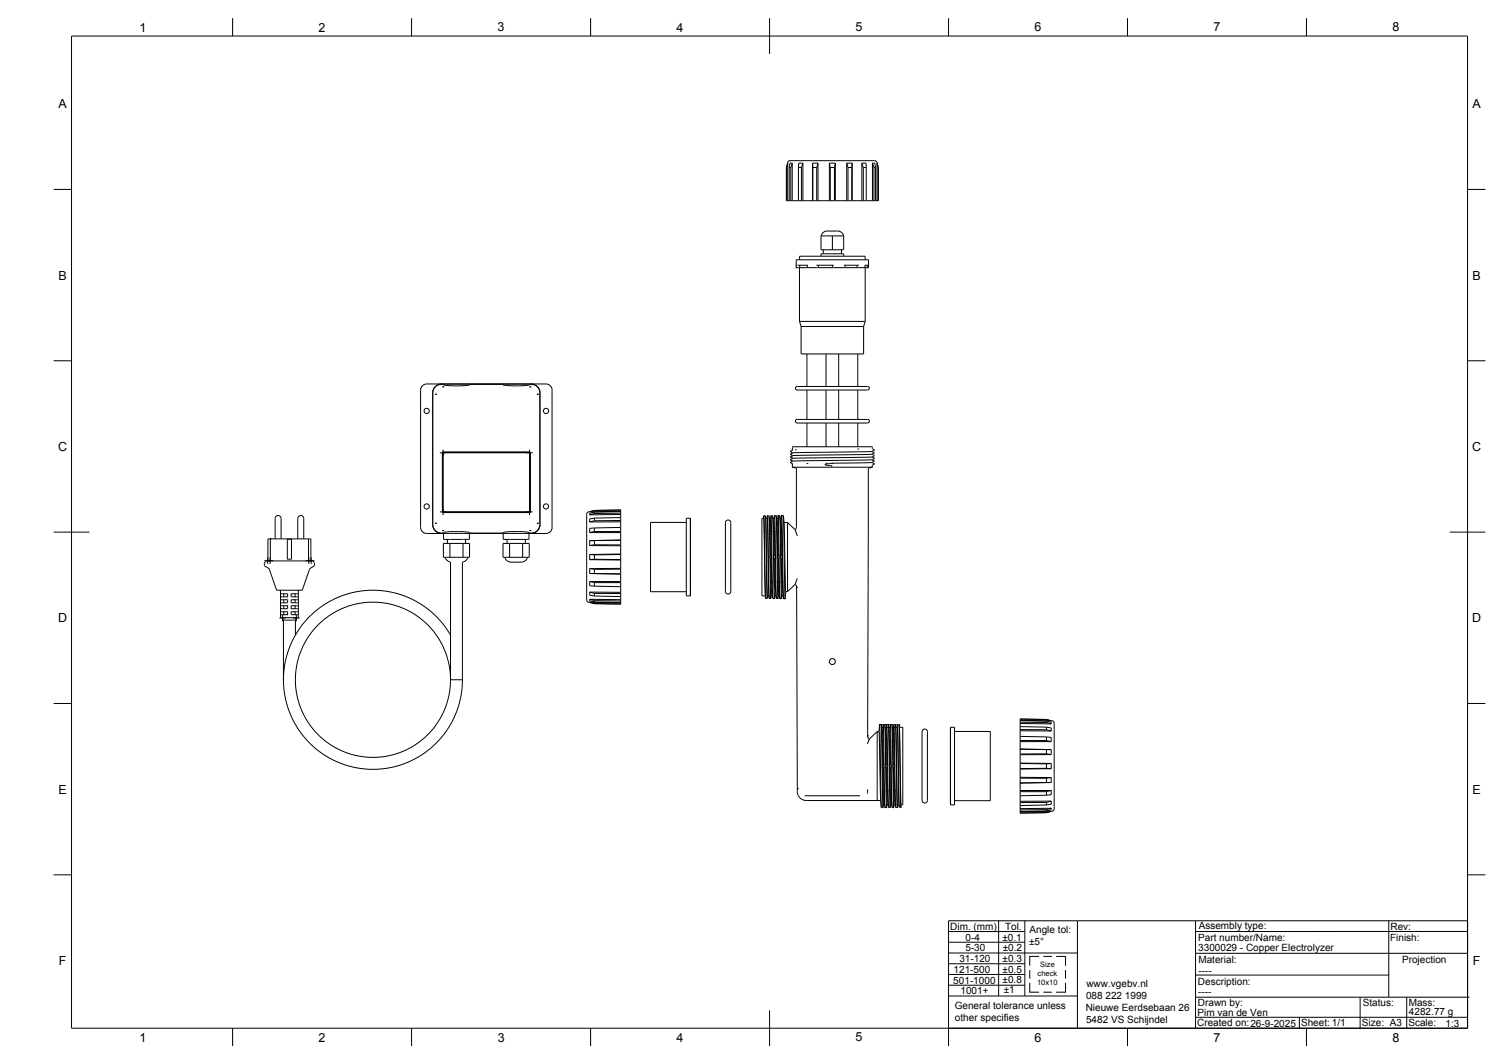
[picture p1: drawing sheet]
<svg xmlns="http://www.w3.org/2000/svg" width="420mm" height="297mm" viewBox="0 0 420 297" stroke-linecap="round" stroke-linejoin="round" font-family="sans-serif">
<!-- layer: Laag 1 -->
<g fill="none" stroke="#000" stroke-width=".28">
<path d="M20 10.1h390v276.9h-390zM65 5.1v5M115 5.1v5M165 5.1v5M215 5.1v10M265 5.1v5M315 5.1v5M365 5.1v5M15 52.9h5M219.7 46.8h.1M219.7 46.8v9.2h.3M220 45.5h.1"/>
<path d="M220 45.5l-.3 1.3M220 45.5a1.26 1.26 0 0 1 1.7-.6h21.7a1.32 1.32 0 0 1 1.6 .6M220 56h.5M220 45.5v10.5M220.5 46.8h.4M220.5 56h.8M220.5 46.8v9.2M220.9 46.8v9.2M221.3 56h1.8M221.3 45.5v10.5M221.3 45.5l-.4 1.3M221.3 45.5h-.6l-.2 1.3"/>
<path d="M223.1 46.8h.8M223.1 56h1.2M223.1 46.8v9.2M223.9 46.8v9.2M224.3 56h2.7M224.3 45.5v10.5M224.3 45.5l-.4 1.3M224.3 45.5h-1.2v1.3M227 45.5l.1 1.3M227 45.5h1.5M227 56h1.5M227 45.5v10.5"/>
<path d="M227.1 46.8h1.1M227.1 46.8v9.2M228.2 46.8v9.2M228.5 56h3.2M228.5 45.5v10.5M228.5 45.5l-.3 1.3M231.7 45.5l.2 1.3M231.7 45.5h1.7M231.7 56h1.7M231.7 45.5v10.5M231.9 46.8v9.2M231.9 46.8h1.2"/>
<path d="M233.1 46.8v9.2M233.4 56h3.1M233.4 45.5v10.5M233.4 45.5l-.3 1.3M236.5 45.5h1.6M236.5 56h1.6M236.5 45.5v10.5M236.5 45.5l.4 1.3M236.9 46.8h1.1M236.9 46.8v9.2M238 46.8v9.2M238.1 56h2.7"/>
<path d="M238.1 45.5v10.5M238.1 45.5l-.1 1.3M240.8 45.5h1.1l.1 1.3M240.8 56h1.2M240.8 45.5v10.5M240.8 45.5l.4 1.3M241.2 46.8h.8M241.2 46.8v9.2M242 56h1.7M242 46.8v9.2M243.7 45.5l.5 1.3M243.7 45.5h.7l.2 1.3"/>
<path d="M243.7 56h.9M243.7 45.5v10.5M244.2 46.8v9.2M244.2 46.8h.4M244.6 56h.4M244.6 46.8v9.2M245 45.5h.1M245 45.5v10.5M245 45.5l.4 1.3M245.3 46.8h.1M245.3 46.8l.1 9.2h-.4M410 52.9h5"/>
<path d="M222.4 74h.1M222.4 74.7h1M222.4 74.7h.1M222.9 74h2.8M223.4 74.7v15M223.4 72.5v-1h18.3v1M223.4 74.7h2.2M223.4 74v.7M225.6 74.7h3M225.6 74v.7M228 74h4.9M228.6 74.7h3.9"/>
<path d="M228.6 74v.7M229.4 65.9v3.8h6.3v-3.8M229.4 65.9h6.3M230 69.7v1.2M231.1 64.5h2.8M231.1 64.5a1.81 1.81 0 0 0-1.7 1.3M232.5 74.7h3.6M232.5 65.9v3.8M232.5 74v.7M233.9 64.5a1.81 1.81 0 0 1 1.8 1.3M235.1 69.7v1.2M235.7 71.5v-.6h-6.3v.6"/>
<path d="M235.8 74h4.1M236.1 74.7h3.3M236.1 74v.7M239.4 74.7h2.2M239.4 74v.7M241.6 74h1M241.6 74.7h.7M241.6 74v.7M241.7 74.7v15M242.3 74.7h.3v-2.2h-20.2v2.2M242.3 74v.7M223.4 89.7l.4 1.5"/>
<path d="M223.4 89.7h18.3M223.8 91.2v7.6h17.5v-7.6M223.8 91.2h17.5M225.4 98.8v9.1M230.8 98.8v9.1M234.3 98.8v9.1M239.6 98.8v9.1M241.7 89.7l-.4 1.5M15 100.7h5M120.9 109.7v36.7M120.9 109.7h.1M121.6 110.1h.1"/>
<path d="M122.4 107.4l.9-.2a2.47 2.47 0 0 0-2.4 2.5M123.3 107.3l-.9 .1-.8 .6-.5 .8-.2 .9M123.3 107.3h.1M123.4 107.3h.3M123.5 107.2l.2 .1M123.7 107.3a17.6 17.6 0 0 0 7 .3l.5-.2M123.7 108h.1M123.7 107.3h.1M123.9 107.2h7.2M131.3 107.3h9.1M131.3 107.3l-.1 .1M131.4 107.3h.1"/>
<path d="M131.5 107.2l-.2 .1M140.2 107.2l.2 .1M140.4 107.3h.1M140.6 107.2h7.2M148 107.3a13.3 13.3 0 0 1-5.9 .4l-1.4-.2-.3-.2M148 107.3h.1M148 107.3l1.2 .1 .9 .6 .4 .5 .3 1.2M148 108h.1M148.2 107.2h.1M148.2 107.2l-.2 .1M149.3 107.4l-.9-.2a2.47 2.47 0 0 1 2.5 2.5M150.1 110.1h.1"/>
<path d="M150.8 109.7v36.9l-.3 1-.5 .6-.9 .6-1.1 .1M150.8 109.7h.1M150.9 109.7v36.7a2.47 2.47 0 0 1-2.5 2.5M222.3 108.1l.4-.2h18.6a1.21 1.21 0 0 1 1.6 .5 1.21 1.21 0 0 1-1.6 .5h-17.6a1.17 1.17 0 0 1-1.5-.5zM222.7 117.1h19.7M222.7 117.1a.55 .55 0 0 0-.4 .7 .55 .55 0 0 0 .8 .3h18.2a1.19 1.19 0 0 0 1.6-.5l-.5-.5M225.4 108.9v8.2M225.4 118.1v6.6M230.8 108.9v8.2M230.8 118.1v6.6M234.3 108.9v8.2M234.3 118.1v6.6"/>
<path d="M239.6 108.9v8.2M239.6 118.1v6.6M410 100.7h5M122.9 126.4h25.9M123.6 126.4v16.5M123.7 126.3h24.3v16.7h-24.3zM123.8 126.2l24.3 .1v16.6M123.8 126.2h24.1M123.8 126.2l-.2 .2M123.8 125.5v18.3M123.9 126.4l-.1 .1M147.8 126.4l.2 .1"/>
<path d="M147.9 125.5v18.3M221.4 128l-.5 .3 .5 .4M221.4 127.2l-.5 .4 .5 .4M221.4 126.4l-.5 .4 .5 .4M221.4 128.7l-.5 .4 .4 .3 .1 1M221.4 130.4l.8 .2 .3 .3v16.4l-.4 .6M221.4 130.4h22.3M222.2 125.6h.1M225.4 129.4h.1M230.8 129.3h.1M232.4 129.3h.1M232.4 129.3l-1.9 .4 2 .4"/>
<path d="M239.6 125.4h.1M242.6 130.9l-.2 74.5M243.7 129.1l-11.3 .2M243.7 128.3l-22.3 .4M243.7 127.6l-22.3 .4M243.7 126.8l-22.3 .4M243.7 126l-22.3 .4M243.7 130.4l-.8 .2-.3 .3M243.7 124.9v.4l.5 .3-.5 .4 .5 .4-.5 .4 .5 .4-.5 .3 .5 .4-.5 .4 .5 .4-.5 .5 .5 .3-.5 .3v.6M243.7 124.9l-.2-.2h-22l-.2 1-.4 .3 .5 .4M15 148.6h10M73.9 157.3v.5"/>
<path d="M73.9 157.8l1.3 1 2.1 5.9M73.9 156.5h2.4M74.1 156.7l-.2 .6M74.8 155.6v1.8M75.4 155.6v1.8M75.5 150.4h-.7v6.2M75.5 150.4h.1M75.5 150.4h4.8M75.5 150.4l-.1 6.2M76.9 150.4v-5.6a.84 .84 0 0 1 .8-.9 .84 .84 0 0 1 .8 .9v5.6M80.3 150.4v5.7h1.1v-5.7M80.3 150.4h1.1"/>
<path d="M80.3 150.5h1.1M81.4 150.4h4.8M83.2 150.4v-5.6a.84 .84 0 0 1 .8-.9 .84 .84 0 0 1 .9 .9v5.6M85.4 156.5h2.4M86.2 150.4h.1M86.2 150.4h.6l.1 6.2M86.2 150.4l.1 6.2M86.3 155.6v1.8M86.9 155.6v1.8M87.6 156.7l.3 .6M87.6 156.7h-13.4M87.9 157.3l-.1 .6-1.3 .9-2 5.9"/>
<path d="M120.9 146.4a2.47 2.47 0 0 0 2.4 2.5M120.9 146.4l.2 .9 .5 .9 .8 .5 .9 .2M120.9 146.4h.1M121.6 146.1h.1M122.4 148.7l.9 .2M122.9 142.9h25.9M123.3 148.9h.6M123.3 148.9h.1M123.4 148.9h.3M123.6 142.9l.2 .2h24.1l.2-.2M123.6 142.9l.2 .2M123.7 148.1h.1"/>
<path d="M123.7 148.8l-.2 .1M123.7 148.8v.1M123.8 142.7l.1 .2M123.9 151.7h7.3v3.9h-7.3zM123.9 148.9v1.7h7.2v-1.7M123.9 148.9h-4.7a1.7 1.7 0 0 1-1.7-1.7v-38.3a1.7 1.7 0 0 1 1.7-1.7h33.3a1.7 1.7 0 0 1 1.7 1.7v38.3a1.67 1.67 0 0 1-1.7 1.7h-4.7M123.9 148.9h16.7M124.4 155.6l.7 1 .8 .3v32.9M125 150.6v1.1M125.7 151.7v3.9M129.3 151.7v3.9M130.1 150.6v1.1"/>
<path d="M130.7 155.6l-.4 .7-1.1 .6v32.9M131.1 148.9h9.5M131.2 148.7l.1 .2M131.2 148.7l-3.7-.3a7.1 7.1 0 0 0-3.8 .5M131.3 148.9h9.1M131.3 148.8l.2 .1M131.4 148.8v.1M140.4 148.8l-.2 .1M140.4 148.9a12.9 12.9 0 0 1 5.9-.5l1.4 .2 .3 .3M140.4 148.8v.1M140.5 151.7h7.3v3.9h-7.3zM140.6 148.9v1.7h7.2v-1.7"/>
<path d="M140.6 148.9h7.2M141.6 150.6v1.1M142.4 151.7v3.9M146 151.7v3.9M146.7 150.6v1.1M147.4 155.6a2.6 2.6 0 0 1-2.9 1.3h-1.2a2.15 2.15 0 0 1-2.3-1.3M148 142.7l-.2 .2M148 148.8v.1M148 148.1h.1M148 148.8l.2 .1M148.1 142.9l-.2 .2M148.2 148.9h.1"/>
<path d="M148.4 148.9h-.6M149.3 148.7l-.9 .2M150.1 146.1h.1M164.7 142.9a1.21 1.21 0 0 0-.8 1.7v21.9a1.19 1.19 0 0 0 .8 1.7M164.7 154.8l1.4 .1M164.7 158.7l1.4 .2M164.7 142.9h.1M164.7 150.9v1.4M164.7 154.8v1.4M164.7 158.7v1.4M164.7 156.2l8.7 .1M164.7 152.3l8.7 .1"/>
<path d="M164.7 148.7h8.7M166.1 150.9h-1.4M166.1 147.4l-1.4 .1v1.2M166.1 144.6l-1.4 .3v.8M166.1 143l-1.4 .3v.4M166.1 142.5l-1.4 .4M166.1 156.1l-1.4 .1M166.1 152.1l-1.4 .2M166.1 148.4l-1.4 .3M166.1 145.4l-1.4 .3M166.1 143.3l-1.4 .4M166.1 143v.3"/>
<path d="M166.1 144.6v.8M166.1 147.4v1M166.1 150.9v1.2M166.1 154.9v1.2M166.1 158.9v1.2M166.1 142.5l7.3-.1v1.2M166.1 156.1l7.3 .1M166.1 152.1h7.3M166.1 148.4h7.3M173.4 156.3v2.4M173.4 152.4v2.3M173.4 148.7v2.1"/>
<path d="M173.4 145.7v1.5M173.4 143.6v.9M173.4 144.5v1.2M173.4 147.2v1.5M173.4 150.8v1.6M173.4 154.7v1.6M173.4 158.7v1.6M173.4 158.7h-8.7M173.4 154.7l-8.7 .1M173.4 150.8l-8.7 .1M173.4 145.7h-8.7M173.4 143.6l-8.7 .1"/>
<path d="M173.4 142.7l-8.7 .2M173.4 154.8l-7.3 .1M173.4 150.8l-7.3 .1M173.4 147.2l-7.3 .2M173.4 145.3l-7.3 .1M173.4 144.5l-7.3 .1M173.4 143.3h-7.3M173.4 142.8l-7.3 .2M173.4 158.9h-7.3M191.7 145.8h-10v19.4h10M192.8 144.7v21.7M192.8 144.7h-1.1v21.7h1.1"/>
<path d="M202.9 145.4a.91 .91 0 0 1 1.1 .1 .91 .91 0 0 1 .2 1.1v17.5a1.38 1.38 0 0 1-.8 1.7 1.35 1.35 0 0 1-.8-1.7v-18.2zM213.3 144.7h-.4v21.7h.9M213.3 144.7l.1-.7 .5 23M213.3 144.7l.6 22.2M213.4 144h.4l.1 .5 .5 22.4M213.9 144.2l.5 22.2M213.9 144.7h.4M214.3 144.7l.1-.7 .5 23.1M214.3 144.7l.6 22.2M214.4 144h.4l.1 .9 .4 22M214.9 144.1l.1 1.8M214.9 144.7h.1"/>
<path d="M214.9 144.7v.1M214.9 144.7h.4M215 148.3v.5M215 145.9l.1 2.4M215 148.3h.5M215 145.9h.2M215.1 148.9h.4M215.1 148.9h.1M215.1 148.3h-.1M215.1 148.3h.2M215.1 148.9h.2M215.1 148.9l.1 6.1"/>
<path d="M215.1 155l.1 1M215.1 155h.5M215.2 156l.1 6.2M215.2 156h.4M215.2 145.9l.1 2.4M215.2 155h.3M215.2 155h-.1M215.3 144.7l.1-.7 .5 23.1M215.3 148.3h.2M215.3 144.7v.1M215.3 144.8l-.1 1.1M215.3 148.9l.2 6.1"/>
<path d="M215.4 144h.4l.1 .7 .5 22.2M215.5 148.3v.5M215.5 148.9h-.2M215.5 155h.1M215.6 155v1M215.6 156l.1 6.2M215.9 144.1l.2 4.2M216 148.3h.5M216 145.9h.2M216 148.3l.1 .5M216.1 148.3h.2M216.1 148.3h-.1"/>
<path d="M216.1 148.9h.2M216.1 148.9l.1 6.1M216.2 155v1M216.2 155h.4M216.2 156h.4M216.2 156l.1 6.2h.4l-.1-6.2M216.2 145.9l.1 2.4M216.2 155h.1M216.2 155h.3M216.3 144.7l.1-.7 .5 23.1M216.3 148.3h.2M216.3 144.8l-.1 1.1"/>
<path d="M216.3 144.7l-.4 .1M216.3 144.7v.1M216.3 148.9l.2 6.1M216.4 144h.5v.6l.4 22.5 .1-.8M216.5 155h.1M216.5 148.3v.5M216.6 155v1M216.9 144.1l.2 4.2M217 145.9h.2M217 148.3l.1 .5M217 148.9h.1M217 148.9h.5"/>
<path d="M217 148.3h.4M217.1 148.3h.2M217.1 148.3h-.1M217.1 148.9h.2M217.1 148.9l.1 6.1M217.1 155l.1 1M217.1 155h.5M217.2 156h.4M217.2 156l.1 6.2M217.2 155h-.1M217.2 145.9l.1 2.4M217.2 155h.3"/>
<path d="M217.3 144.7l.1-.8 .5 23.2M217.3 144.7v.1M217.3 144.8l-.1 1.1M217.3 144.7l-.4 .1M217.3 148.9l.2 6.1M217.3 148.3h.1M217.4 143.9h.4l.1 .5 .5 22.6M217.4 148.3l.1 .5M217.5 148.9h-.2M217.5 155h.1M217.6 155v1M217.6 156l.1 6.2"/>
<path d="M217.9 144.1l.2 4.2M218 145.9h.2M218 148.3v.5M218 148.9h.1M218 148.9h.5M218 148.3h.4M218.1 148.3h.2M218.1 148.3h-.1M218.1 148.9l.1 6.1M218.1 155l.1 1M218.1 155h.5M218.1 148.9h.2"/>
<path d="M218.2 156l.1 6.2M218.2 156h.4M218.2 145.9l.1 2.4M218.2 155h.3M218.2 155h-.1M218.3 144.7l.1-.8 .5 23.2M218.3 144.7v.1M218.3 144.8l-.1 1.1M218.3 144.7l-.4 .1M218.3 148.9l.2 6.1M218.3 148.3h.1M218.4 143.9h.4l.1 .9 .5 22.2"/>
<path d="M218.5 148.3v.5M218.5 148.9h-.2M218.5 155h.1M218.6 155v1M218.6 156l.1 6.2M218.9 144.1l.2 3 .4 18M219 145.9h1M220 145.9v19.2M220 145.9l2.1 2M222.1 147.9l.6 1.7M405 148.6h10M77.3 164.7h7.2"/>
<path d="M78 172.5h1.8M78.2 164.8l.2 .1M78.4 164.9v7.4l.1 .1M78.5 170.8h1.8v.8h-1.4M78.5 171.6h.4M78.5 169.1h1.8v.8h-1.8M78.5 167.4l1.8 .1v.8h-1.8M78.5 165.8h1.8v.8h-1.8M78.5 172.4h4.2M78.9 171.6v1.8M78.9 172.4l.1 .7h3.7l.1-.7M79.2 173.1v16.7"/>
<path d="M79.3 170.8v.8M79.3 169.1v.8M79.3 167.4v.9M79.3 165.8v.8M81.9 172.5h1.8M82.4 170.8v.8M82.4 169.1v.8M82.4 167.4v.9M82.4 165.8v.8M82.5 173.1v4.2M82.8 171.6h.4M82.8 171.6v1.8"/>
<path d="M83.2 170.8h-1.8v.8h1.4M83.2 169.1l-1.9 .1 .1 .7h1.8M83.2 167.4l-1.9 .1 .1 .8h1.8M83.2 165.8h-1.9l.1 .8h1.8M83.4 164.9v7.4l-.7 .1M83.5 164.8l-.1 .1M125.9 177.3l-2.6-3.7-3.2-3.1-3.5-2.4-4.4-2-4.3-1.1-4.8-.2-4.4 .6-4.1 1.3-4.2 2.2-3.7 3-3.2 3.9-1.9 3.2-1.7 4.7-.7 4.2 .1 4.5 .7 3.8 1.3 3.7 2.2 4 2.7 3.2 3.8 3.3 4 2.2 4.5 1.5 4.7 .7 4.5-.3 4.7-1.1 4.3-2 3.7-2.6 2.8-2.8 2.7-3.9 1.9-4 1.1-4.4 .3-3.9M164.7 168.2l8.7 .1M164.7 167.3l8.7 .1M164.7 165.3l8.7 .1M164.7 162.4h8.7M164.7 168.2h.1"/>
<path d="M164.7 168.2l1.4 .3M164.7 167.3v.5l1.4 .3M164.7 167.3l1.4 .4M164.7 165.3v.9l1.4 .2M164.7 165.3l1.4 .4M164.7 162.4v1.1l1.4 .1M164.7 162.4l1.4 .3M164.7 160.1l8.7 .2M164.7 160.1h1.4M166.1 168.5h.1M166.1 162.7v.9M166.1 165.7v.7"/>
<path d="M166.1 167.7v.4M166.1 168.5l7.3 .1M166.1 168.1l7.3 .1M166.1 167.7l7.3 .1M166.1 166.4l7.3 .1M166.1 165.7h7.3M166.1 163.6l7.3 .2M166.1 162.7h7.3M166.1 160.1l7.3 .1M173.4 166.5v.9M173.4 163.8v1.6M173.4 160.3v2.1"/>
<path d="M173.4 162.4v1.4M173.4 165.4v1.1M173.4 167.4v1.2l-7.3-.1M213.9 167h.1M213.9 167h.4M214.4 166.9h.1M214.4 166.4h.4M214.4 166.4v.5M214.9 167.1h.1M214.9 167.1h.4M215.3 162.2h.4M215.3 162.2v.5"/>
<path d="M215.3 166.9h.1M215.4 166.3h.1M215.4 166.3h.4M215.4 166.3l-.1 .6M215.5 165.1l-.2-2.4h.4l.2 4.2M215.5 165.1h.2M215.5 165.1l-.1 1.2M215.7 162.2v.5M215.9 167.1h.1M215.9 167.1h.4M216.3 162.2v.5M216.4 166.9h.1"/>
<path d="M216.4 166.3v.6M216.4 166.3h.1M216.5 165.1l-.2-2.4h.4l.2 4.2M216.5 165.1h.2M216.5 165.1l-.1 1.2h.4M216.7 162.2v.5M216.9 167.1h.1M216.9 167.1h.4M217.3 162.2h.4M217.3 162.2v.5M217.4 166.3h.1M217.4 166.3h.4"/>
<path d="M217.5 165.1l-.2-2.4h.4l.2 4.3M217.5 165.1h.2M217.5 165.1l-.1 1.2M217.7 162.2v.5M217.9 167.1h.1M217.9 167.1h.4M218.3 162.2h.4M218.3 162.2v.5M218.4 167h.1M218.4 166.3h.1M218.5 165.1l-.2-2.4h.4l.2 4.3M218.5 165.1h.2"/>
<path d="M218.5 165.1l-.1 1.9M218.7 162.2v.5M218.8 166.3h-.4M218.9 167.1h.4M218.9 167.1h.1M219.4 167h.1M219.5 165.1h.5M219.5 165.1l-.1 1.9M222.1 163.1l.4 .8M222.1 163.1l-2.1 2M222.5 163.9l.2 56.3M222.5 163.9h.1"/>
<path d="M222.7 161.5l-.6 1.6M15 196.4h5M125.9 189.8h3.3M410 196.4h5M242.4 205.4h.1M242.4 205.4l.4 .9M242.8 206.3l-.5 1.4M245 204.2l-2.1 2.1M245 204.2v19.3M245 204.2h.6M245.6 204.2l.6 21.1M245.7 202.4l.5 22.6v.5h.5"/>
<path d="M245.7 202.4h.1M245.7 202.4l-.2 1.8M245.7 202.3h.5M246.2 202.3l.5 23.2 .1-.9M246.2 202.3h.1M246.2 202.4l.3 4.2M246.3 203.1h.4M246.4 204.2h.1M246.4 206.7v.5M246.4 207.2h.4M246.4 206.7h.4M246.4 207.2l.2 6.1"/>
<path d="M246.5 206.6h.2M246.5 206.6l-.1 .1M246.5 213.4v1M246.5 213.4h.4M246.5 214.4h.1M246.5 214.4h.4M246.5 204.2l.2 2.4M246.6 214.4h.2M246.6 214.4l.1 6.1M246.6 213.3h.2M246.6 213.3l-.1 .1M246.7 203.1h.1"/>
<path d="M246.7 206.6l.1 .1M246.7 202.4l.5 22.5v.5h.5M246.7 202.4h.1M246.7 202.4l-.2 1.8M246.7 202.3h.5M246.8 213.3l.1 .1M246.8 206.7v.5M246.8 207.2v6.1M246.8 214.4l.1 6.1M246.9 213.4v1M246.9 214.4h-.1M247.2 202.3l.5 23.1 .1-1.9"/>
<path d="M247.2 202.3h.1M247.2 202.4l.3 4.2M247.2 203.1h.4M247.4 204.2h.2M247.4 206.7v.5M247.4 207.2h.4M247.4 206.7h.4M247.4 207.2l.2 6.1M247.5 206.6l-.1 .1M247.5 206.6h.2M247.5 213.4h.4M247.5 213.4v1"/>
<path d="M247.5 214.4h.4M247.5 214.4h.1M247.6 204.2l.1 2.4M247.6 213.3h.2M247.6 213.3l-.1 .1M247.6 214.4h.2M247.6 214.4l.1 6.1M247.6 203.1l.1-.8 .5 22.4v.7h.5M247.6 203.1h.1M247.6 203.1v1.1M247.7 206.6l.1 .1M247.7 202.3h.5"/>
<path d="M247.8 206.7v.5M247.8 207.2v6.1M247.8 213.3l.1 .1M247.8 214.4l.1 6.1M247.9 213.4v1M247.9 214.4h-.1M248.2 202.3h.1M248.2 202.3l.5 23.1v-.8M248.2 202.4l.3 4.2M248.2 203.1h.5l-.1 1.1M248.3 204.2h.3M248.4 206.7v.5"/>
<path d="M248.4 207.2h.4M248.4 207.2l.2 6.1M248.5 206.6l.3 .1M248.5 206.6h.2M248.5 213.4h.4M248.5 213.4v1M248.5 214.4h.4M248.5 214.4h.1M248.6 204.2l.1 2.4M248.6 213.3h.2M248.6 213.3l-.1 .1M248.6 214.4h.2"/>
<path d="M248.6 214.4l.1 6.1M248.6 203.1l.1-.8 .5 22.3v.8h.5M248.7 203.1h.1M248.7 206.6l.1 .1M248.7 202.3h.5M248.8 207.2v6.1M248.8 213.3l.1 .1M248.8 206.7v.5M248.8 214.4l.1 6.1M248.9 213.4v1M248.9 214.4h-.1M249.2 202.3l.5 23.1v-.8"/>
<path d="M249.2 202.3h.1M249.2 202.5l.2 4.1M249.3 203.1h.4M249.3 204.2h.3M249.4 206.7h.4M249.4 206.7v.5M249.4 207.2l.2 6.1M249.4 207.2h.4M249.4 206.6h.3M249.4 206.6v.1M249.5 213.4v1M249.5 213.4h.4"/>
<path d="M249.5 214.4h.4M249.5 214.4h.1M249.6 204.2l.1 2.4M249.6 213.3l-.1 .1M249.6 213.3h.2M249.6 214.4h.2M249.6 214.4l.1 6.1M249.7 203.1h.1M249.7 206.6l.1 .1M249.7 203.1l-.1 1.1M249.7 202.4l.5 22.6v.4h.5M249.7 202.4v.1"/>
<path d="M249.7 202.5l-.1 .6M249.7 202.3h.5M249.8 213.3l.1 .1M249.8 206.7v.5M249.8 207.2v6.1M249.8 214.4l.1 6.1M249.9 213.4v1M249.9 214.4h-.1M250.2 202.3l.5 23.1v-.7M250.2 202.3h.1M250.2 202.5l.5 22.2M250.3 203h.4"/>
<path d="M250.7 203l.5 22.2M250.7 202.5l.5 22.3v.6h.5M250.7 202.5h.1M250.7 202.5v.5M250.7 202.4h.5M251.2 202.4l.5 23v-.7M251.2 202.4h.1M251.2 202.5l.5 22.2M251.2 203h1v21.7h-.5M257.8 203.7a.89 .89 0 0 1 1.1 .1 .89 .89 0 0 1 .2 1.1v17.5a1.38 1.38 0 0 1-.8 1.8 1.32 1.32 0 0 1-.7-1.8v-18.1zM265.5 203v21.7M265.5 203h1.2v21.7h-1.2"/>
<path d="M266.7 204.2h9.9v19.3h-9.9M285 209.1l8.7 .2M285 213.2h7.3M285 217.2l7.3 .1M285 201.2l7.3 .1M285 201.6l7.3 .1M285 202.8l7.3 .2M285 203.7h7.3M285 205.6l7.3 .1M285 206.7h7.3M285 213l8.7 .1M285 217l8.7 .1"/>
<path d="M285 202v.8M285 204v1.6M285 207v2.1M285 210.7v2.3M285 214.7v2.3M285 218.6v2.1M285 218.6h.1M285 209.1h.1M285 201.1l8.7 .1M285 202.8v1.2M285 205.6v1.4M285 209.1v1.6"/>
<path d="M285 213v1.7M285 217v1.6M285 202l8.7 .1M285 204l8.7 .1M285 207h8.7M292.3 217.3v1.2l1.4-.1M292.3 201.3l1.4 .3v.5M292.3 203l1.4 .2v.9M292.3 205.7l1.4 .2v1.1M292.3 200.9h.1M292.3 201.3v.4M292.3 203v.7"/>
<path d="M292.3 205.7v1M292.3 213.2v1.3M292.3 200.9l-7.3-.2v1.3M292.3 214.5l-7.3 .1M292.3 210.4l-7.3 .1M292.3 214.5l1.4 .1M292.3 200.9l1.4 .3M292.3 201.7l1.4 .4M292.3 203.7l1.4 .4M292.3 206.7l1.4 .3M292.3 210.4l1.4 .3M293.7 213.1l-1.4 .1"/>
<path d="M293.7 217.1l-1.4 .2M293.7 209.3h-1.4v1.1M293.7 201.2a1.21 1.21 0 0 1 .8 1.7v22.9M293.7 201.2h.1M293.7 209.3v1.4M293.7 213.1v1.5M293.7 217.1v1.3M293.7 210.7h-8.7M293.7 214.6l-8.7 .1M293.7 218.4l-8.7 .2M222.7 220.2h.1M222.7 220.2v.4a2.59 2.59 0 0 0 2.5 2.9h19.8"/>
<path d="M222.8 220.2h.1M224.8 222.2h15.5M242.3 220.4l.1 1.2M245 223.5h.1M245 223.4v.1M245 223.5h1M246.6 220.5v.5M246.6 221l.1 .1M246.6 221h.4M246.7 221.1l.1 2.4M246.7 220.5h.2M246.7 221.1h.2"/>
<path d="M246.7 224.6h.1M246.7 224.6h.4M246.8 223.5h.2M246.8 223.5l-.1 1.1M246.9 220.5h-.3h.1M246.9 221.1l.3 4.2M247 221l-.1 .1M247 220.5v.5M247.6 220.5v.5M247.7 220.5h.2M247.7 224.6h.1M247.7 221.1l.1 2.4"/>
<path d="M247.7 224.6h.4M247.7 221.1h.2M247.8 223.5h.2M247.9 220.5h-.3h.1M247.9 221.1l.3 4.2M248 221h-.4l.1 .1M248 221l-.1 .1M248 220.5v.5M248.6 221l.1 .1M248.6 221h.4M248.6 220.5v.5M248.7 220.5h.2"/>
<path d="M248.7 221.1h.2M248.7 221.1l.1 2.4M248.7 224.6h.4M248.8 223.5h.2M248.8 223.5l-.1 1.1M248.9 220.5h-.2M248.9 221.1l.3 4.2M249 220.5v.5M249 221l-.1 .1M249.6 221h.4M249.6 221l.1 .1M249.6 220.5v.5"/>
<path d="M249.7 220.5h.2M249.7 221.1h.2M249.7 224.6h.4M249.7 221.1l.1 2.4M249.8 223.5h.2M249.8 223.5l-.1 1.1M249.9 221.1l.1 2.4M249.9 220.5h-.2M250 221l-.1 .1M250 223.5l.2 1.7M250 220.5v.5M250.1 224.7h.1"/>
<path d="M250.1 224.5v.2M250.1 224.6h.1M250.1 224.6v.1M250.7 224.7h.4M285 221h7.3M285 220.7h8.7M285 222.2v1.5M285 224.9v.8M285 220.7v1.5M285 223.7v1.2M285 225.7v1.3l7.3-.1M292.3 221v1"/>
<path d="M292.3 224v.7M292.3 226v.4M292.3 226.9h.1M292.3 222l-7.3 .2M292.3 224l-7.3 .1M292.3 224.7l-7.3 .2M292.3 226l-7.3 .1M292.3 226.4l-7.3 .2M293.7 226.5l-1.4 .4M293.7 220.7l-1.4 .3M293.7 223.7l-1.4 .3M293.7 225.6l-1.4 .4"/>
<path d="M293.7 220.7v1.2l-1.4 .1M293.7 223.7v.8l-1.4 .2M293.7 225.6v.5l-1.4 .3M293.7 226.5h.1M293.7 223.7h-8.7M293.7 225.6l-8.7 .1M293.7 226.5l-8.7 .1M294.5 225.8l-.2 .5-.6 .2M15 244.2h5M279 257.1v21M286.3 257.1v21M301 257.1v29.9"/>
<path d="M334 257.1v29.9M388 257.1v21.2M410 244.2h5M410 257.1h-145v34.9M265 260.1h21.3M265 263h21.3M265 266.1h36M265 269.1h21.3M265 272h21.3M265 275h21.3M265 278.1h36M287.7 270.8v2.4"/>
<path d="M287.7 274.4v2.6h2.6M290.3 267h-2.6v2.6M291.5 277h2.4M291.5 267h2.4M295 267h2.7v2.6M297.7 274.4v2.6h-2.7M297.7 270.8v2.4M334 278.4h76.5M334 266.1h76M334 272.2h54M380 278.4v8.6M393 278.4v8.6"/>
<path d="M410 260l-76 .1M65 287v5M115 287v5M165 287v5M215 282.1v9.9M315 287v5M334 284h76M363 284v3M365 287v5"/>
<circle cx="119.2" cy="114.7" r=".73"/>
<circle cx="152.5" cy="114.7" r=".73"/>
<circle cx="119.2" cy="141.4" r=".73"/>
<circle cx="152.5" cy="141.4" r=".73"/>
<circle cx="104.2" cy="189.8" r="21.7"/>
<circle cx="232.5" cy="184.7" r=".83"/>
</g>
<g font-size="3.5">
<text x="39" y="8.8">1</text>
<text x="89" y="8.8">2</text>
<text x="139" y="8.8">3</text>
<text x="189" y="8.8">4</text>
<text x="239" y="8.8">5</text>
<text x="289" y="8.8">6</text>
<text x="339" y="8.8">7</text>
<text x="389" y="8.8">8</text>
<text x="16.3" y="30.2">A</text>
<text x="411.3" y="30.2">A</text>
<text x="16.3" y="78">B</text>
<text x="411.3" y="78">B</text>
<text x="16.3" y="125.9">C</text>
<text x="411.2" y="125.9">C</text>
<text x="16.3" y="173.7">D</text>
<text x="411.2" y="173.7">D</text>
<text x="16.3" y="221.6">E</text>
<text x="411.3" y="221.6">E</text>
<text x="16.4" y="269.4">F</text>
<text x="411.4" y="269.4">F</text>
<text x="39" y="290.8">1</text>
<text x="89" y="290.8">2</text>
<text x="139" y="290.8">3</text>
<text x="189" y="290.8">4</text>
<text x="239" y="290.8">5</text>
<text x="289" y="290.8">6</text>
<text x="339" y="290.8">7</text>
<text x="389" y="290.8">8</text>
</g>
<g font-size="2.8">
<text x="265.5" y="259.6">Dim. (mm)</text>
<text x="269.7" y="262.8">0-4</text>
<text x="280" y="262.6">±0.1</text>
<text x="280.8" y="259.7">Tol.</text>
<text x="287.5" y="263.9">±5°</text>
<text x="287.6" y="260.6">Angle tol:</text>
<text x="334.7" y="262.7">Part number/Name:</text>
<text x="334.9" y="259.4">Assembly type:</text>
<text x="388.4" y="262.7">Finish:</text>
<text x="388.4" y="259.7">Rev:</text>
<text x="268" y="268.6">31-120</text>
<text x="269.7" y="265.6">5-30</text>
<text x="280.1" y="268.5">±0.3</text>
<text x="280.1" y="265.4">±0.2</text>
<text x="334.7" y="265.5">3300029 - Copper Electrolyzer</text>
<text x="334.8" y="268.9">Material:</text>
<text x="391.7" y="268.8">Projection</text>
<text x="266.3" y="274.6">501-1000</text>
<text x="266.4" y="271.7">121-500</text>
<text x="280.1" y="271.5">±0.5</text>
<text x="280.1" y="274.5">±0.8</text>
<text x="303.5" y="275.5">www.vgebv.nl</text>
<text x="334.7" y="275.1">Description:</text>
<text x="334.8" y="271.8">----</text>
<text x="266.7" y="281.8">General tolerance unless</text>
<text x="268.3" y="277.6">1001+</text>
<text x="280.4" y="277.4">±1</text>
<text x="303.4" y="278.8">088 222 1999</text>
<text x="334.6" y="280.8">Drawn by:</text>
<text x="334.7" y="277.8">----</text>
<text x="380.7" y="280.8">Status:</text>
<text x="393.5" y="281">Mass:</text>
<text x="266.8" y="285.2">other specifies</text>
<text x="303.3" y="282.2">Nieuwe Eerdsebaan 26</text>
<text x="303.4" y="285.5">5482 VS Schijndel</text>
<text x="334.4" y="286.6">Created on:26-9-2025</text>
<text x="334.5" y="283.5">Pim van de Ven</text>
<text x="363.5" y="286.5">Sheet: 1/1</text>
<text x="380.5" y="286.5">Size: A3</text>
<text x="393.4" y="286.5">Scale:</text>
<text x="393.6" y="283.4">4282.77 g</text>
<text x="403.8" y="286.6">1:3</text>
</g>
<g font-size="2.1">
<text x="289.7" y="275.1">10x10</text>
<text x="289.9" y="272.6">check</text>
<text x="290.6" y="270.1">Size</text>
</g>
</svg>
